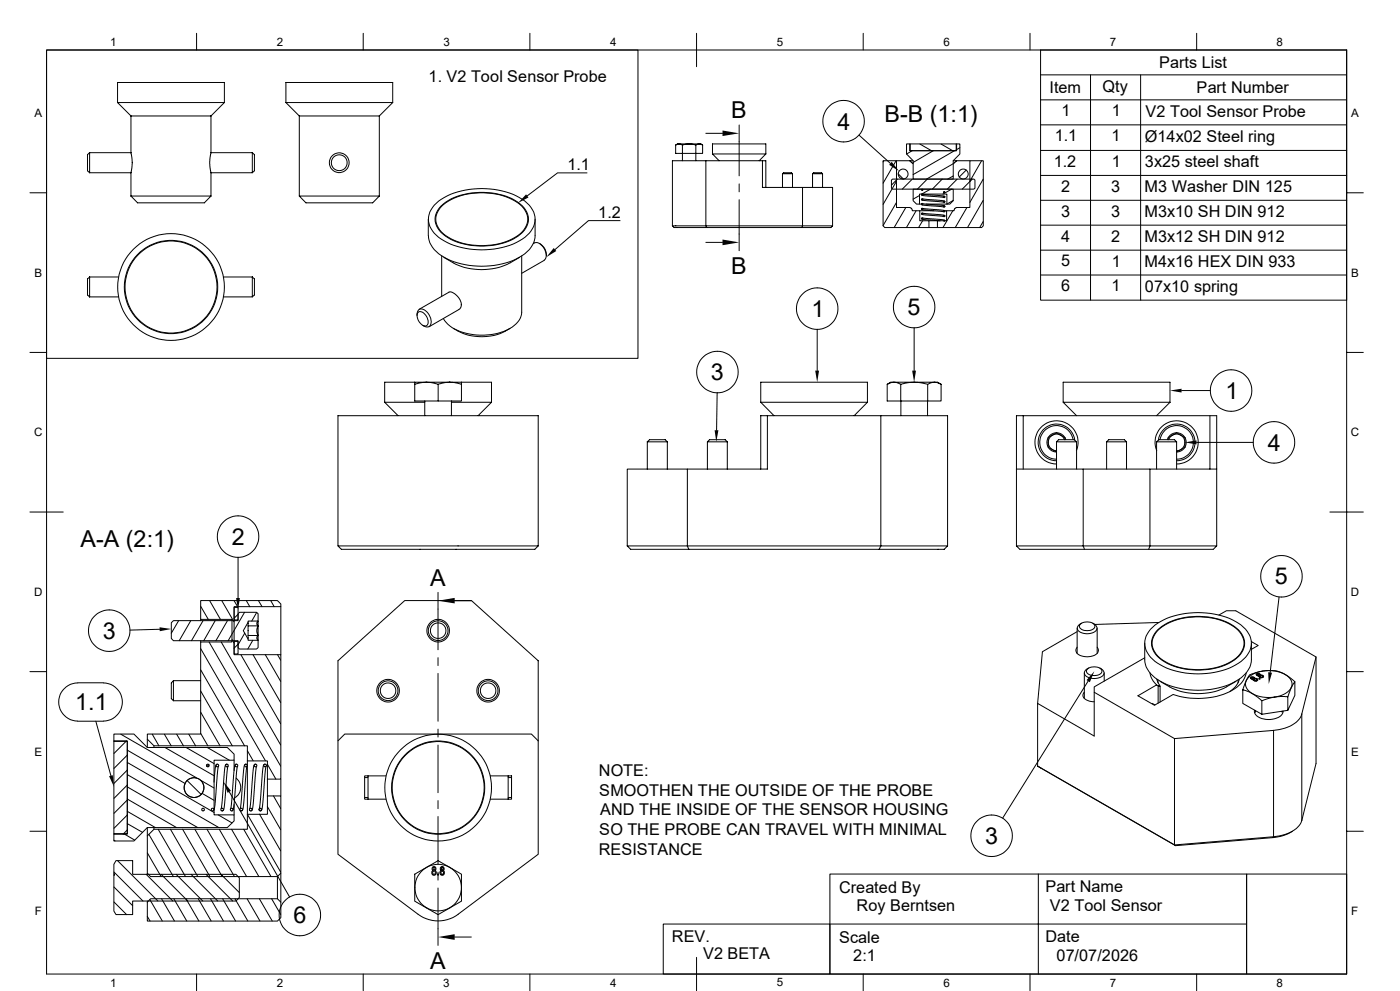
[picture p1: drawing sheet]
<svg xmlns="http://www.w3.org/2000/svg" width="420mm" height="297mm" viewBox="0 0 420 297" stroke-linecap="round" stroke-linejoin="round" font-family="sans-serif">
<g fill="none" stroke="#000" stroke-width=".3">
<path d="M14 15h177.4v92.4h-177.4zM14 15h390v276.9h-390zM59 10v5M109 10v5M159 10v5M209 10v10M259 10v5M309 10v5M359 10v5M404 15h-91.8v75h91.8M35.3 30.7h32M39.3 34.8h24"/>
<path d="M39.3 34.8v11M63.3 34.8v11M67.3 30.7v-6h-32v6l4 4.1M67.3 30.7l-4 4.1M85.8 30.7h32M89.8 34.8h24M89.8 34.8v24M113.8 34.8v24M117.8 30.7v-6h-32v6l4 4.1M117.8 30.7l-4 4.1M211.8 40h4.9M221.7 37.5v15.2"/>
<path d="M312.2 22.4h91.8M312.2 29.9h91.8M312.2 37.4h91.8M327.2 22.4v67.6M342.2 22.4v67.6M9 57.8h5M26.9 45.8v6M26.9 45.8l-.7 .6v4.8l.7 .6M26.9 45.8h12.4M26.9 51.8h12.4M39.3 58.8h24M39.3 58.8l2 2h20l2-2"/>
<path d="M39.3 45.8l.4 2.5-.4 3.5M39.3 51.8v7M63.3 45.8l-.4 2.5 .4 3.5M63.3 51.8v7M63.3 45.8h12.4M75.7 45.8v6M75.7 45.8l.6 .6v4.8l-.6 .6h-12.4M89.8 58.8h24M89.8 58.8l2 2h20l2-2M176.1 51.8h-8.8l-9.1 6.9M203.7 43.1h6.5l.6 .4M203.7 43.1l-1 .4"/>
<path d="M203.7 43.1l-1 .4v2.5h2v-2.5M203.7 43.1l1 .4 1.8-.4 2.2 .4 1.2-.4 .9 .4M208.7 43.5v2.5h-4v2.2M210.8 43.5v2.5h-2.1v2.2M211.8 48.2v19.5h28.9v-11.5h9.1v11.5M213.7 46.1h16M221.7 55.1v2.4M221.7 59.9v15.2M228.7 48.2h1v8M229.7 46.1v-3h-16v3l2 2.1M229.7 46.1l-1.9 2.1M234.7 52.1h3"/>
<path d="M234.7 52.1l.4-.3h2.3l.3 .3M234.7 52.1v4.1M237.7 52.1v4.1M240.7 56.2h-12v-8h-27v19.5l.5 .5h9.8M243.8 52.1h3M243.8 52.1l.3-.3h2.3l.4 .3M243.8 52.1v4.1M246.8 52.1v4.1M257.7 40.5l9.4 8.5M264.9 48.2h4v14h4l.6 .4 .2 .6h2.2v3h2.8v2h-13.3l-.5-.5zM265.1 48.2l-.2 .4M267.4 54l.4-.3h24.3l.4 .3v2.4l-.4 .3h-24.3l-.4-.3z"/>
<path d="M268.8 48.2l-3.9 6.7M268.9 54.3l-4 7M268.9 48.2h4M269.2 53.7l-1.7 1.8M269.5 52.1l1.5 1.6M271.9 43.1h1.1v2.1h13.9v-2.1h1.1v3l-2 2.1v5.5h-12.1v-5.5l-2-2.1zM272.9 43.1h14.1v2.1h-14.1zM272.9 45.1l.2 .1M272.9 48.2l1 .9M272.9 48.2h1M273.6 45.2l-1.7 1M273.7 53.7l-3 3"/>
<path d="M273.9 56.7h12.1v3.5l-1.1 1h-.8v-3h-8.3v3h-.8l-1.1-1zM275.8 58.6l-1.9 1.1M276 43.2l3.4 2M276.4 59.7l.6 .4 6.1 .5M276.4 58.3l.5 .3 6.2 .6M276.8 59.6l5.9 .5 .8 .4M276.8 58.2l6.2 .5 .5 .3M278.2 53.7l-3 3M279.1 56.7l-2.6 1.5M280 45.2l-6.1 3.5M282.3 43.2l3.5 2M282.7 53.7l-3 3"/>
<path d="M285.5 56.7l-2.6 1.5M286 52.7l-1.7 1M286 48.2h1M286.3 45.2l-12.4 7.1M287 48.2l-1 .9-8 4.6M287 48.2h4M287.1 53.7l-2.9 3M288 44.3l-1.1 .6M289.9 51l-2.2 2.1M291 48.2h4v19.5l-.5 .5h-13.3v-2h2.8v-3h2.2l.2-.6 .6-.4h4zM291.7 53.7l-3 3M294.5 48.2l-3.5 6.1"/>
<path d="M294.9 53.7l-3.9 7M312.2 45.1h91.8M312.2 52.6h91.8M404 57.8h5M128.5 65.7v4.9M130.3 61.5a20 20 0 0 1 15.5-4.9 19.2 19.2 0 0 1 13 4.9 6 6 0 0 1-.6 9 22.4 22.4 0 0 1-17.4 4.1 16.5 16.5 0 0 1-11-5.4 5.8 5.8 0 0 1 .5-7.7zM132.3 61.8a18.3 18.3 0 0 1 14-4.1 15.4 15.4 0 0 1 11 4.7 5.3 5.3 0 0 1-1.2 7.8 20.3 20.3 0 0 1-15.7 3.2 13.3 13.3 0 0 1-9.1-5 5.1 5.1 0 0 1 1-6.6zM132.5 61.8a19.1 19.1 0 0 1 16-3.7 13.5 13.5 0 0 1 9 5 5.4 5.4 0 0 1-2.2 7.6 20.7 20.7 0 0 1-22.2-.6 5.3 5.3 0 0 1-.6-8.3zM132.5 76.7v12.1M133.1 77.1a19.7 19.7 0 0 0 7.3 3.3 19.3 19.3 0 0 0 12.6-1.6M155.9 77.1l-2.9 1.7M156.5 76.7v16.9a6.6 6.6 0 0 1-4.5 5.3 18.2 18.2 0 0 1-17.1-1.2l-1.9-2.2"/>
<path d="M160 73a1.91 1.91 0 0 1 2.6 .7 3.2 3.2 0 0 1 .6 4.3l-6.7 3.9M160.5 65.7v4.9a8.4 8.4 0 0 1-5.6 7 25 25 0 0 1-22.5-1 7.7 7.7 0 0 1-3.9-6M161.8 72.9l.4 .3M162.2 73.2a3.7 3.7 0 0 1 1.7 3M163.9 76.2v.4M186 66.1h-9.5l-10 8.7M201.7 67.7h10.1l.2 .5M211.8 72.6h4.9M212 68.2h37.3l.5-.5h-9.1l-.2 .5M268.9 60.7l-4 6.9M271.7 62.2l-3.4 6M274.8 63.2l-2.9 5"/>
<path d="M275.8 61.2l1.6 .4 5.7 .4M275.9 63.2h4.3M276.4 65.4l.5 .4 5.2 .4M276.4 62.6l.4 .3 6.3 .6M276.4 64.1l.8 .3 5.9 .5M276.5 61l.2 .4M276.8 65.3l5.9 .5 .8 .4M276.8 61l6 .6 .7 .3M276.8 62.5l6.1 .5 .6 .3M276.8 63.9l6.2 .5 .5 .4M276.8 66.2l-1.2 2M278.7 66.2h2.5"/>
<path d="M278.7 68.2h2.5M283.4 63.2h.6M285.8 63.2l-2.9 5M286 60.1l-1.9 1.1h-6.3M290.1 62.2l-3.5 6M294.9 60.1l-4.6 8.1M294.9 66.4l-1 1.8M312.2 60h91.8M312.2 67.5h91.8M312.2 75h91.8M26.9 83v6M26.9 83l-.7 .6v4.8l.7 .6"/>
<path d="M26.9 83h8.7M26.9 89h8.7M67 83h8.7M75.7 83v6M75.7 83l.6 .6v4.8l-.6 .6h-8.7M125.1 94.1v.5M125.1 94.1a1.34 1.34 0 0 1 .7-1.4 1.34 1.34 0 0 1 1.6 .2 3.7 3.7 0 0 1 1.5 4.8l-.9 .3-1.2-.5M125.4 93.7a1.61 1.61 0 0 1 2.3 .8 2.08 2.08 0 0 1 0 3.2 3 3 0 0 1-2.3-4zM125.7 92.7l9.3-5.2 1.3 .5 1.6 1.7 .4 .9 .1 1.1-.5 .9-9.2 5.3M136 98.4a15.9 15.9 0 0 0 15.6 .8M153 98.4l-1.4 .8M245.2 98.7v12.4"/>
<path d="M274.2 98.3v12.8M312.2 82.4h91.8M9 105.6h5M124.4 114.6h10.5M124.4 114.6v.6l3.3-.6 1.8 .1 1.9 .5v5h-7v-5M124.4 114.6h-9v6l4 4M134.9 114.6h3.5M134.9 114.6l-3.5 .6M134.9 114.6l1.6 .1 1.9 .5v-.6M138.4 115.2v5h-7M138.4 114.6h9v6M215.1 117.7l-.1 11.2"/>
<path d="M266.1 115.2a4.4 4.4 0 0 1 3.4-.6h10.8a2.21 2.21 0 0 1 2 .6M270.2 115.2l3.8-.6 3 .3a3.4 3.4 0 0 0 2.7-.3l1.5 .1 1.1 .5M270.2 115.2v5h8.1v-5M270.2 115.2l-1.9-.6-1 .1-1.2 .5v5h4.1M282.3 115.2v5h-4M354.5 117.1h8.6M404 105.6h5M115.4 120.6h12M127.4 120.2v4.4M135.4 120.6h12M135.4 120.2v4.4M147.4 120.6l-4 4"/>
<path d="M194.2 132.4h6M194.2 132.4l.7-.6h4.7l.6 .6M194.2 132.4v8.2M200.2 132.4v8.2M212.2 132.4h6M212.2 132.4l.7-.6h4.7l.6 .6M212.2 132.4v8.2M218.2 132.4v8.2M228.2 120.6h32M230.2 124.6v16h-24v23h58l-.5 1M260.2 120.6v-6h-32v6l4 4M260.2 120.6l-4 4"/>
<path d="M264.2 124.6v39h20.1M270.3 120.2v4.4M278.3 120.2v4.4M307 124.6v16M314.7 130.7l.8-.6 1.4-.4-1.6 .9a1.55 1.55 0 0 0-.8 2.2v.2a1.47 1.47 0 0 0 1.3 1.8l1.1 .7a2.88 2.88 0 0 1-2.6-1.7 2.88 2.88 0 0 1 .4-3.1zM316.9 132.4h6.1M316.9 132.4l.7-.6h4.7l.7 .6M316.9 132.4v8.2M316.9 129.7l1.5 .4 1 1M316.9 129.7l2.5 1.4M318.2 130.4l.5 .4 .6 1M318.2 130.4a2.5 2.5 0 0 0-3.7 1.5 2.5 2.5 0 0 0 2.4 3.2"/>
<path d="M318.9 120.6h32.1M319.4 131.1l.3 .7M319.4 131.1v.7M321.9 131.8a5 5 0 0 0-5.5-4.2 5 5 0 0 0-4.5 5.2 5 5 0 0 0 5 4.8M322.4 131.9a5.5 5.5 0 0 0-5.9-4.8 5.5 5.5 0 0 0-5.1 5.7 5.5 5.5 0 0 0 5.5 5.3M322.9 135.1a6.5 6.5 0 0 0-4.3-8.8 6.5 6.5 0 0 0-8.1 5.4 6.5 6.5 0 0 0 6.4 7.4M323 132.4v8.2M332 132.4h5.9M332 132.4l.6-.6h4.7l.6 .6M332 132.4v8.2M337.9 132.4v8.2M347 132.4h6"/>
<path d="M347 132.4l.6-.6h4.7l.7 .6M347 132.4v8.2M347 135.1a6.5 6.5 0 0 1 4.3-8.8 6.5 6.5 0 0 1 8.1 5.4 6.5 6.5 0 0 1-6.4 7.4M347.5 131.9a5.5 5.5 0 0 1 5.9-4.8 5.5 5.5 0 0 1 5.1 5.7 5.5 5.5 0 0 1-5.5 5.3M348 131.8a5 5 0 0 1 5.5-4.2 5 5 0 0 1 4.5 5.2 5 5 0 0 1-5 4.8M350.6 131.8a2.5 2.5 0 0 1 4.4-.7 2.5 2.5 0 0 1-2 4M351 120.6v-6h-32.1v6l4.1 4M351 120.6l-4 4M353 129.7l2.5 1.4M353 129.7l-1.6 .9a.95 .95 0 0 0-.9 1.2M353 129.7a2.83 2.83 0 0 0-2.8 2.1M353 129.7l1.4 .4 1.1 1"/>
<path d="M353 135.5l2.5-1.5-1.1 1.1zM353 132.4v8.2M355.5 131.1v2.9M355.5 131.1l.4 1.5-.4 1.4M358.9 132.6h17.1M363 124.6v16M9 153.5h10M206.2 140.6h-18v23M228.2 140.6v-16h56.1v39l-1 1h-94.1l-1-1M304.9 140.6v-16h60.1v39M325 140.6h20v23h20l-1 1h-58.1l-1-1h20.1l.3 1M345 140.6h20"/>
<path d="M398.9 153.5h10.1M71.4 167v12.2M101.4 163.6l1 1h58l1.1-1h-60.1v-39h60.1v39M131.4 177.5v17.2M188.2 163.6h18l.4 1M304.9 163.6v-23h20.1v23h20l-.4 1M383.7 178.9l-2.7 22.6M47.9 188.6l-8.9 .2M51.4 186.6l.6-.6h19.4v-2.1l.4-.4h5.2l.4 .4v2.2h-3v.4l-1.4 2.5 1.4 2.5v.4h3v2.2l-.4 .4h-5.2l-.4-.4v-2.1h-19.4l-.6-.7zM53.6 186l-2.2 3.8M57.2 186l-3.4 6M60.2 194.4l19.4 33.6"/>
<path d="M60.2 181.7l2.3 3.9M60.2 192v.4M60.2 185.6v.4M60.2 180h23l1 1v.8h-14v14.4h14v37.3h-4v-5.5h-6v-4.5h-28l-2-2v-1.5h16v-27.6h9.4v-6.8h-9.4zM60.9 186l-3.5 6M62.7 192.4l21.5 37.2M62.9 180l3.2 5.6M64.6 186l-3.5 6M66.4 192.4l17.8 30.9M66.5 180l3.7 6.4M68.2 186l-3.4 6M69.6 191.6l.6 1.1"/>
<path d="M70.2 180l1.1 1.8M70.2 192.2h1.2v3.8h-1.2zM70.2 182h1.2v3.8h-1.2zM71.4 184.1l-1.2 1.2M71.4 193.1l-1.2 1.2M72.3 196.2l11.9 20.7M73.4 183.5l-4.9 8.5M73.4 189.8l-2 3.5M73.9 180l1 1.8M74.4 186.5v5M74.4 187.6h3M74.4 190.5h3"/>
<path d="M75.8 191.9l-1.5 2.6M75.9 196.2l8.3 14.4M77 183.6l-1.5 2.5M77.4 186.1v1.5l-.4-.6zM77.4 187.6v2.9M77.4 187.6l-.3 .8v1.2a1.32 1.32 0 0 1-.1 1.6l.4 .7v-1.4M77.6 180l1 1.8M79.6 196.2l4.6 8M81.2 180l1.1 1.8M83.3 196.2l.9 1.7M84.2 181.8v14.4M131.4 197.1v2.4"/>
<path d="M136.4 180h5M323.1 188.3v7.5M323.1 194a1.64 1.64 0 0 0-.1 1.7 1.64 1.64 0 0 0 1.5 .9 4.8 4.8 0 0 0 4.8-1l.2-.7-.4-.9M323.1 189.3l-10.4 6-1.4 15.5M324.2 187a3.2 3.2 0 0 1 4.2 .5 1.54 1.54 0 0 1-1.8 1.5 2.3 2.3 0 0 1-2.8-1.3zM324.5 186.8a1.41 1.41 0 0 0-1.2 1 1.41 1.41 0 0 0 .5 1.5 4.2 4.2 0 0 0 5.2-.5l.1-.6-.3-.6-1-.8M329.1 188.3v7.5M343.4 197.1l-15.1 8.8v1.6l24 13.9 29.8-2.5M343.4 192.8v4.9a8.4 8.4 0 0 0 5.6 7 25 25 0 0 0 22.6-1 7.7 7.7 0 0 0 3.8-6v-4.9M345.1 188.6a20 20 0 0 1 15.6-5 19.2 19.2 0 0 1 13 5 6 6 0 0 1-.7 9 22.4 22.4 0 0 1-17.3 4.1 16.5 16.5 0 0 1-11.1-5.4 5.8 5.8 0 0 1 .5-7.7zM347.2 188.8a18.2 18.2 0 0 1 14-4 15.4 15.4 0 0 1 11 4.7 5.3 5.3 0 0 1-1.2 7.8 20.2 20.2 0 0 1-16.8 2.9 10.8 10.8 0 0 1-8.5-6.1 5.3 5.3 0 0 1 1.5-5.3zM347.3 188.9a19.1 19.1 0 0 1 16.1-3.7 13.5 13.5 0 0 1 9 5 5.4 5.4 0 0 1-2.2 7.5 20.7 20.7 0 0 1-22.2-.5 5.3 5.3 0 0 1-.7-8.3z"/>
<path d="M347.6 186.6l-19.2 .6M365.7 184.3l2.2-1.3h2.8l24.1 13.9-4.3 17.1M375.4 192.3l2 1.2-2 1.1M394.8 196.9v31.9l-4.3 17.1v-31.9M9 201.3h5M19.3 206.4l1.8-1.3 1.5-.4h8.4a5.7 5.7 0 0 1 5.7 5.7 5.7 5.7 0 0 1-5.7 5.8l-7.7-.1a5.7 5.7 0 0 1-5.3-3.5 5.7 5.7 0 0 1 1.3-6.2zM28.7 216.2l4.6 16.3M52 204v6M52 204l-.6 .7v4.7l.6 .6M52 204h8.2M52 210h8.2M60.2 219.8l2.2 3.7"/>
<path d="M60.2 213.4l5.8 10.1M60.2 207.1l9.5 16.4M60.2 200.7l13.2 22.8M131.4 201.8v14.4M131.4 218.5v2.4M325.2 207.4a1.56 1.56 0 0 0-.2 1.7 1.56 1.56 0 0 0 1.4 .9l1.9 .3M325.3 201.7v7.6M326.3 200.4a3.2 3.2 0 0 1 4.2 .5 1.54 1.54 0 0 1-1.8 1.5 2.3 2.3 0 0 1-2.8-1.2zM326.4 204.1l-25.6 41.1M326.6 200.2a1.41 1.41 0 0 0-1.2 1 1.41 1.41 0 0 0 .5 1.5 4.2 4.2 0 0 0 5.2-.5v-.9l-.7-.8M328.3 207.5v13.1l-17-9.8v18.8M329.9 200.2l.5 .3"/>
<path d="M331.3 201.7v2.4M345 201.7l.6 1.8 1.4 1.8M345.7 210.8l.8 .5M347 203.5l.9 1.9M347.4 203.8v.8M347.4 205.5v5.2M347.4 205.5l-.4-.2-5.6 3.2 4.9 2.9 5.6-3.2M347.9 205.4l.1 .3-.6-.2M348 204.2l2.9 1.7a18.8 18.8 0 0 0 17 0l2.9-1.7M348 205.7v4.7M371.4 203.8v.8M371.8 203.5a6.4 6.4 0 0 1-2.9 3.8"/>
<path d="M372.8 206.8l2.9 1.1M372.8 206.8v4l5.7 3.3v-4.1M373.8 201.7a9.4 9.4 0 0 1-6.8 6.4 24 24 0 0 1-15 .1M375.2 203l.7-.1 .4 .4h.6l.4 .3-.1 .4-.4 .1-.9-.3a.24 .24 0 0 0 0-.3 .24 .24 0 0 0-.4 0l-.3-.2zM375.3 202.9v.2M375.4 203.2l.1 .3M375.5 203.5h.3M375.5 203.3l.5 .1M375.5 203.3l-.1-.2 .3-.1 .4 .2-.1 .2M375.5 203.3v.2M375.7 207.9l1.9 1.3a1.36 1.36 0 0 0 2.1 .4l2.7-.7M375.7 207.9a10.7 10.7 0 0 0 6.7 1"/>
<path d="M376 203.5l-.1 .3M376 203.4v.1M376.1 203.2l-.1 .3M376.1 203.6l.2 .4M376.2 203.1l.1 .4M376.2 203.1l-.7-.1-.3 .2M376.2 203v.1M376.3 204h.6M376.3 203.8l.6 .1M376.3 203.8a.4 .4 0 0 1 .2-.5 .4 .4 0 0 1 .5 .3l-.1 .3M376.3 203.8v.2M376.3 212.9a2.62 2.62 0 0 0 2.8 2.6 5.5 5.5 0 0 0 5.7-1.7l.1-.7"/>
<path d="M376.4 203.4l.7 .1M376.6 213v.5M376.9 202.1l.6-.3 .5 .3v.2h.6l.5 .3-.5 .5-.9-.2a.27 .27 0 0 0-.1-.4 .27 .27 0 0 0-.3 0zM376.9 203.9v.1M377 202.1l-.1 .1M377 202.1h.9M377 201.9v.2M377.1 203.5l.2 .3M377.1 203.8l-.2 .2M377.1 203.4v.1M377.1 202.2l.2 .3M377.3 202.4l-.2-.3 .5-.1 .2 .1v.3"/>
<path d="M377.3 202.5l.3 .1M377.3 202.4h.5M377.3 202.4v.1M377.6 203.4l.5 .1zM377.7 202.5l-.1 .2M377.7 203.5h.3M377.8 202.5l-.1 .1M377.8 202.4v.1M377.8 203.3v.1M377.9 202.3l-.1 .2M377.9 202.6l.3 .5 .5-.1M377.9 202.1l.2 .2"/>
<path d="M377.9 202v.1M378 202.9a.33 .33 0 0 1 .2-.5 .33 .33 0 0 1 .4 .2l.2 .1-.1 .3M378 202.9h.7M378 202.3v.1M378 202.9v.1M378.2 202.4l.6 .2M378.8 202.6l.3 .2M378.8 202.7l-.1 .3M378.8 202.4v.2M382.1 218.9v31.9M384.6 213.1v.4M386.3 208.8v4.1l-7.8 1.2"/>
<path d="M387.3 206.1a6.4 6.4 0 0 1-4.9 2.8M387.3 206.1a3.2 3.2 0 0 0-2.3-4.2 10.2 10.2 0 0 0-10.6 1.3 2.88 2.88 0 0 0 1.3 4.7M387.4 206.1l-.7 1.7a.99 .99 0 0 1-.4 1 .99 .99 0 0 1-1.2-.1l-2.7 .2M387.4 206.1l.7-1.2a.58 .58 0 0 0 .2-.6 .58 .58 0 0 0-.4-.5l-2.6-1.8-2.5-1h-3.1l-3.7 .8a2.72 2.72 0 0 0-2.1 2.2l-1.1 2.8M388.5 204.3v4.1l-2.2 4.5M390.5 214a8.1 8.1 0 0 1-6.7 4.7l-1.8 .2M404 201.3h5M34.2 222h4v28h-4zM34.2 220h6l4 4h24l2 2v1.8h-6v16.4h6v1.8l-2 2h-24l-4 4.1h-6v-2.2h4v-27.7h-4zM36.2 220l22.7 13.1M38 222l-3.8 3.8M38.2 239.5l14.8 8.5"/>
<path d="M38.2 235.8l21.1 12.2M38.2 232.2l27.5 15.8M38.2 228.5l26 15M38.2 224.8l17.3 10M38.2 226.3l-4 4M38.2 230.8l-4 4M38.2 235.3l-4 4M38.2 239.8l-4 4M44.2 221.5v2.5M45.7 220l2 3.5M46.2 223.5v.5M49.3 220l2.1 3.5"/>
<path d="M49.5 224l14.7 8.5M53 220l2 3.5M55.8 224l8.4 4.9M56.1 233.9l4.3 4.2M56.6 220l2.1 3.5M60.4 234l3.8 2.2M60.6 237.8l3.6 2.1M62.2 224l6.6 3.8M62.7 229.3l-.7 .4M65.2 229l-.4 .2-.2 .5-.4 4.7M65.5 229.7l-1.3 13M68.1 229l-.5 .4-.2 .7-1 12.3"/>
<path d="M68.4 229.7l-.3 .1M68.4 229.7l-1.1 12.3-.2 .7-.5 .3M68.8 237.3l18.1 31.5M70.2 227.8v3.1M70.8 233.2l1 1.2 .4 1.9-.7 1.8-1.1 1M70.9 229l-.4 .2-.2 1.1-1.1 12.1M71.2 229.7l-1.1 12.1-.2 1-.4 .2M73.8 229l-.4 .2-.2 1-1.1 12.2M74.1 229.7l-1.1 12.3-.2 .8-.5 .2M74.2 225l1.7 3M74.2 228v16.1l10 17.3M76.7 229l-.4 .2-.3 1.1-1.1 12.1"/>
<path d="M76.9 229.7l-1 12.2-.3 .9-.4 .2M79.5 229l-.4 .2-.2 1-1.1 12.2M79.8 229.7l-1.1 12-.3 1.2-.3 .1M80.2 229.1l2.6 4.4M80.2 233.5v5M82 238.5l2.2 3.8M84.2 233.5v5M101.4 222v-24l20-18h20l20.1 18v24M109.4 233h1M109.4 239h1M110.4 232.5v7M115.8 232.5h-6.4v7h6.4"/>
<path d="M131.4 223.3v14.3M131.4 239.9v2.5M147.1 232.5h6.4v7h-6.4M152.4 232.5v7M152.4 233h1.1M152.4 239h1.1M161.5 222v34l-24.1 18M161.5 222l-2.1-2h-56l-2 2v34l24 18a10.1 10.1 0 0 0 12.1 0M311.3 229.6l41.4 23.8 29.2-2.4M311.3 229.6l41.4 23.8M352.3 221.4v31.8l29.8-2.4M9 249.1h5"/>
<path d="M34.2 251.8l.3 .2M34.8 257.9h5v4.1h31l1 1.1v5.9l-1 1h-31v4.1h-5l-.6-1v-10.8h.1l-.1-3.3zM35.3 257.9l12.1 12.1M37 249.8l3.4 2M38.2 246.8l4.6 2.7M38.2 243.2l8.4 4.8M38.2 244.3l-4 3.9M38.2 248.8l-1.3 1.2M39.8 257.9v.1M44.2 255.6l4.1 7.1M44.2 250.5l2-2h28v-4.4h6v-5.6h4v23.2l-1 1h-38l-1-1zM44.2 248v2.5"/>
<path d="M44.7 250.1l7.3 12.6M46.2 248v.5M47.5 248.5l8.1 14.2M51.1 248.5l8.2 14.2M54.8 248.5l8.1 14.2M58.5 248.5l8.1 14.2M62.1 248.5l8.2 14.2M65.4 244.2l4.2 2.4M65.8 248.5l8.2 14.2M69.5 248.5l8.1 14.2M70.2 241.1v3.1M73.1 248.5l8.2 14.2"/>
<path d="M77.9 244l6.3 11M78.3 242.3l-.7 .4M80.2 241.8l4 6.9M129.8 259.9l.3-.2 .4 .1 .3 .4-.1 .4a.23 .23 0 0 0-.2 .3 .23 .23 0 0 0 .3 .2v.9l-.5 .3-.7-.3v-.8a.33 .33 0 0 0 .3-.4 .33 .33 0 0 0-.3-.3zM131.4 257.9l6 3.5a1.27 1.27 0 0 1 1 1.7v5.6a1.44 1.44 0 0 1-1 2l-6 3.4M131.4 244.7v14.3M131.4 257.9l-5.9 3.5a1.27 1.27 0 0 0-1.1 1.7v5.6a1.44 1.44 0 0 0 1.1 2l5.9 3.4M132.2 260l.3-.3 .5 .1 .2 .8a.3 .3 0 0 0-.3 .3 .3 .3 0 0 0 .4 .3l-.1 .8-.6 .3-.5-.3v-.9a.23 .23 0 0 0 .2-.2 .23 .23 0 0 0-.2-.3zM382.1 250.8l-.2 .2M387.7 249.1a12.9 12.9 0 0 1-5.8 1.9M390.5 245.9a8.1 8.1 0 0 1-6.7 4.6l-1.8 .3M404 249.1h5"/>
<path d="M34.2 261.9v.4M34.2 270.3l3.8 3.8M34.2 265.9l5.6 5.5M34.2 261.4l8.7 8.6M43.9 262l8 8M44.2 274.7l.8 1.3M44.2 261.7v.3M44.2 270v.4M45 269.6l3.7 6.4M45.2 269.4h38l1 1v4.6l-1 1.1h-39v-5.7zM48.3 262l8 8M48.5 269.4l3.8 6.6"/>
<path d="M52.2 269.4l3.8 6.6M52.8 262l8 8M55.8 269.4l3.8 6.6M57.3 262l8 8M59.5 269.4l3.8 6.6M61.8 262l8 8M63.2 269.4l3.8 6.6M66.3 262l5.5 5.5M66.8 269.4l3.9 6.6M70.5 269.4l3.8 6.6M74.1 269.4l3.9 6.6M77.8 269.4l3.9 6.6"/>
<path d="M81.5 269.4l2.7 4.7M83.2 262.7v6.7M84.2 261.7v8.7M131.3 261.9h.2v.4h-.2zM131.4 266.1v17.2M131.4 261.4v2.4M199 276.9h50v15h-50zM249 262h125v29.9h-125zM249 276.9h125M311.5 262v29.9M374 262h30v29.9h-30zM59 291.9v5"/>
<path d="M109 291.9v5M136.4 280.8h5M159 291.9v5M209 286.9v10M259 291.9v5M309 291.9v5M359 291.9v5"/>
<circle cx="253.1" cy="36.3" r="6.2"/>
<circle cx="101.8" cy="48.8" r="2.97"/>
<circle cx="101.8" cy="48.8" r="2.38"/>
<circle cx="270.9" cy="52.2" r="1.49"/>
<circle cx="276.6" cy="59.8" r=".21"/>
<circle cx="276.6" cy="58.3" r=".21"/>
<circle cx="276.6" cy="56.9" r=".21"/>
<circle cx="283.3" cy="57.6" r=".21"/>
<circle cx="283.3" cy="59" r=".21"/>
<circle cx="289" cy="52.2" r="1.49"/>
<circle cx="276.6" cy="62.6" r=".2"/>
<circle cx="276.6" cy="65.5" r=".21"/>
<circle cx="276.6" cy="61.2" r=".21"/>
<circle cx="276.6" cy="64" r=".21"/>
<circle cx="283.2" cy="66.2" r=".16"/>
<circle cx="283.2" cy="60.5" r=".22"/>
<circle cx="283.3" cy="61.9" r=".21"/>
<circle cx="283.3" cy="63.3" r=".21"/>
<circle cx="283.3" cy="64.7" r=".21"/>
<circle cx="51.3" cy="86" r="13.8"/>
<circle cx="51.3" cy="86" r="16"/>
<circle cx="51.3" cy="86" r="14"/>
<circle cx="245.1" cy="92.5" r="6.2"/>
<circle cx="274.2" cy="92" r="6.2"/>
<circle cx="215.2" cy="111.5" r="6.2"/>
<circle cx="369.3" cy="117.1" r="6.2"/>
<circle cx="382.2" cy="132.6" r="6.2"/>
<circle cx="71.4" cy="160.8" r="6.2"/>
<circle cx="384.4" cy="172.7" r="6.2"/>
<circle cx="32.8" cy="189" r="6.2"/>
<circle cx="131.4" cy="189" r="2.34"/>
<circle cx="131.4" cy="189" r="2.97"/>
<circle cx="131.4" cy="189" r="3.4"/>
<circle cx="116.4" cy="207" r="2.34"/>
<circle cx="116.4" cy="207" r="2.97"/>
<circle cx="116.4" cy="207" r="3.4"/>
<circle cx="146.4" cy="207" r="2.34"/>
<circle cx="146.4" cy="207" r="2.97"/>
<circle cx="146.4" cy="207" r="3.4"/>
<circle cx="58.2" cy="236" r="2.97"/>
<circle cx="58.2" cy="236.1" r="2.97"/>
<circle cx="62.4" cy="229.4" r=".41"/>
<circle cx="65.2" cy="229.4" r=".4"/>
<circle cx="68.1" cy="229.4" r=".41"/>
<circle cx="70.9" cy="229.4" r=".4"/>
<circle cx="73.8" cy="229.4" r=".39"/>
<circle cx="76.6" cy="229.4" r=".4"/>
<circle cx="79.5" cy="229.4" r=".41"/>
<circle cx="131.4" cy="236" r="14"/>
<circle cx="131.4" cy="236.1" r="13.8"/>
<circle cx="131.4" cy="236" r="16"/>
<circle cx="60.9" cy="242.6" r=".4"/>
<circle cx="63.8" cy="242.6" r=".4"/>
<circle cx="66.6" cy="242.6" r=".39"/>
<circle cx="69.5" cy="242.6" r=".4"/>
<circle cx="72.4" cy="242.6" r=".4"/>
<circle cx="75.2" cy="242.6" r=".41"/>
<circle cx="78.1" cy="242.6" r=".4"/>
<circle cx="297.5" cy="250.5" r="6.2"/>
<circle cx="90" cy="274.2" r="6.2"/>
<circle cx="130.2" cy="260.4" r=".37"/>
<circle cx="130.3" cy="261.5" r=".47"/>
<circle cx="131.5" cy="266" r="7"/>
<circle cx="132.6" cy="261.5" r=".48"/>
<circle cx="132.6" cy="260.3" r=".37"/>
</g>
<g fill="#000">
<path d="M216.7 39.1l5 .9-5 .8zM157.8 58.3l.7 .9-3.1 1.6zM267.5 48.5l2.2 2.8-3-1.9zM166.1 74.3l.8 .9-3 1.9zM216.7 71.8l5 .8-5 .9zM244.6 111.1h1.1l-.5 3.5zM273.6 111.1h1.2l-.6 3.5zM351 117.1l3.5-.6v1.1zM214.4 128.9h1.1l-.6 3.5zM355.5 132.6l3.4-.6v1.2zM70.8 179.2h1.2l-.6 3.6zM47.9 188l3.5 .5-3.5 .7z"/>
<path d="M131.4 180l5-.8v1.6zM328.3 201.2l-1.4 3.3-.9-.7zM380.4 201.5l1.2 .1-1 3.4zM32.7 232.6l1.1-.3 .4 3.5zM67.1 234.3l2.2 2.7-1 .6zM131.4 280.8l5-.8v1.7z"/>
</g>
<g font-size="7">
<text x="219.3" y="35.4">B</text>
<text x="251.2" y="38.8">4</text>
<text x="265.3" y="36.7">B-B (1:1)</text>
<text x="219.3" y="82.1">B</text>
<text x="243.5" y="95">1</text>
<text x="272.3" y="94.5">5</text>
<text x="213.3" y="114">3</text>
<text x="367.6" y="119.6">1</text>
<text x="380.4" y="135.1">4</text>
<text x="24.2" y="163.9">A-A (2:1)</text>
<text x="69.6" y="163.3">2</text>
<text x="129.1" y="175.5">A</text>
<text x="382.5" y="175.2">5</text>
<text x="30.8" y="191.5">3</text>
<text x="22.6" y="212.9">1.1</text>
<text x="295.6" y="252.9">3</text>
<text x="88.1" y="276.7">6</text>
<text x="129.1" y="290.3">A</text>
</g>
<g font-size="4.9">
<text x="347.7" y="20.4">Parts List</text>
<text x="128.5" y="24.6">1. V2 Tool Sensor Probe</text>
<text x="314.8" y="27.9">Item</text>
<text x="330.8" y="27.4">Qty</text>
<text x="359" y="27.9">Part Number</text>
<text x="318.5" y="34.8">1</text>
<text x="333.5" y="34.8">1</text>
<text x="343.7" y="35">V2 Tool Sensor Probe</text>
<text x="316.4" y="42.3">1.1</text>
<text x="333.5" y="42.3">1</text>
<text x="343.4" y="42.6">Ø14x02 Steel ring</text>
<text x="170.2" y="51.1">1.1</text>
<text x="316.1" y="50">1.2</text>
<text x="333.5" y="50">1</text>
<text x="343.4" y="50.2">3x25 steel shaft</text>
<text x="318.4" y="57.5">2</text>
<text x="333.3" y="57.5">3</text>
<text x="343.3" y="57.6">M3 Washer DIN 125</text>
<text x="179.5" y="65.4">1.2</text>
<text x="318.3" y="64.9">3</text>
<text x="333.3" y="64.9">3</text>
<text x="343.3" y="65.1">M3x10 SH DIN 912</text>
<text x="318.4" y="72.4">4</text>
<text x="333.4" y="72.4">2</text>
<text x="343.3" y="72.6">M3x12 SH DIN 912</text>
<text x="318.3" y="79.8">5</text>
<text x="333.5" y="79.9">1</text>
<text x="343.3" y="80">M4x16 HEX DIN 933</text>
<text x="318.3" y="87.3">6</text>
<text x="333.5" y="87.3">1</text>
<text x="343.4" y="87.5">07x10 spring</text>
<text x="179.7" y="232.5">NOTE:</text>
<text x="179.8" y="238.4">SMOOTHEN THE OUTSIDE OF THE PROBE</text>
<text x="180" y="244.3">AND THE INSIDE OF THE SENSOR HOUSING</text>
<text x="179.8" y="250.2">SO THE PROBE CAN TRAVEL WITH MINIMAL</text>
<text x="179.6" y="256.1">RESISTANCE</text>
<text x="251.7" y="267.5">Created By</text>
<text x="313.6" y="267.5">Part Name</text>
<text x="257" y="273">Roy Berntsen</text>
<text x="314.9" y="273">V2 Tool Sensor</text>
<text x="201.6" y="282.4">REV.</text>
<text x="210.9" y="287.4">V2 BETA</text>
<text x="251.8" y="282.5">Scale</text>
<text x="256" y="288">2:1</text>
<text x="313.6" y="282.4">Date</text>
<text x="316.9" y="288">07/07/2026</text>
</g>
<g font-size="3.5">
<text x="33" y="13.7">1</text>
<text x="83" y="13.7">2</text>
<text x="133" y="13.7">3</text>
<text x="183" y="13.7">4</text>
<text x="233" y="13.7">5</text>
<text x="283" y="13.7">6</text>
<text x="333" y="13.7">7</text>
<text x="383" y="13.7">8</text>
<text x="10.3" y="35.1">A</text>
<text x="405.3" y="35.1">A</text>
<text x="10.3" y="83">B</text>
<text x="405.3" y="83">B</text>
<text x="10.2" y="130.8">C</text>
<text x="405.2" y="130.8">C</text>
<text x="10.2" y="178.6">D</text>
<text x="405.2" y="178.6">D</text>
<text x="10.3" y="226.4">E</text>
<text x="405.3" y="226.4">E</text>
<text x="10.4" y="274.3">F</text>
<text x="405.4" y="274.3">F</text>
<text x="33" y="295.7">1</text>
<text x="83" y="295.7">2</text>
<text x="133" y="295.7">3</text>
<text x="183" y="295.7">4</text>
<text x="233" y="295.7">5</text>
<text x="283" y="295.7">6</text>
<text x="333" y="295.7">7</text>
<text x="383" y="295.7">8</text>
</g>
</svg>
